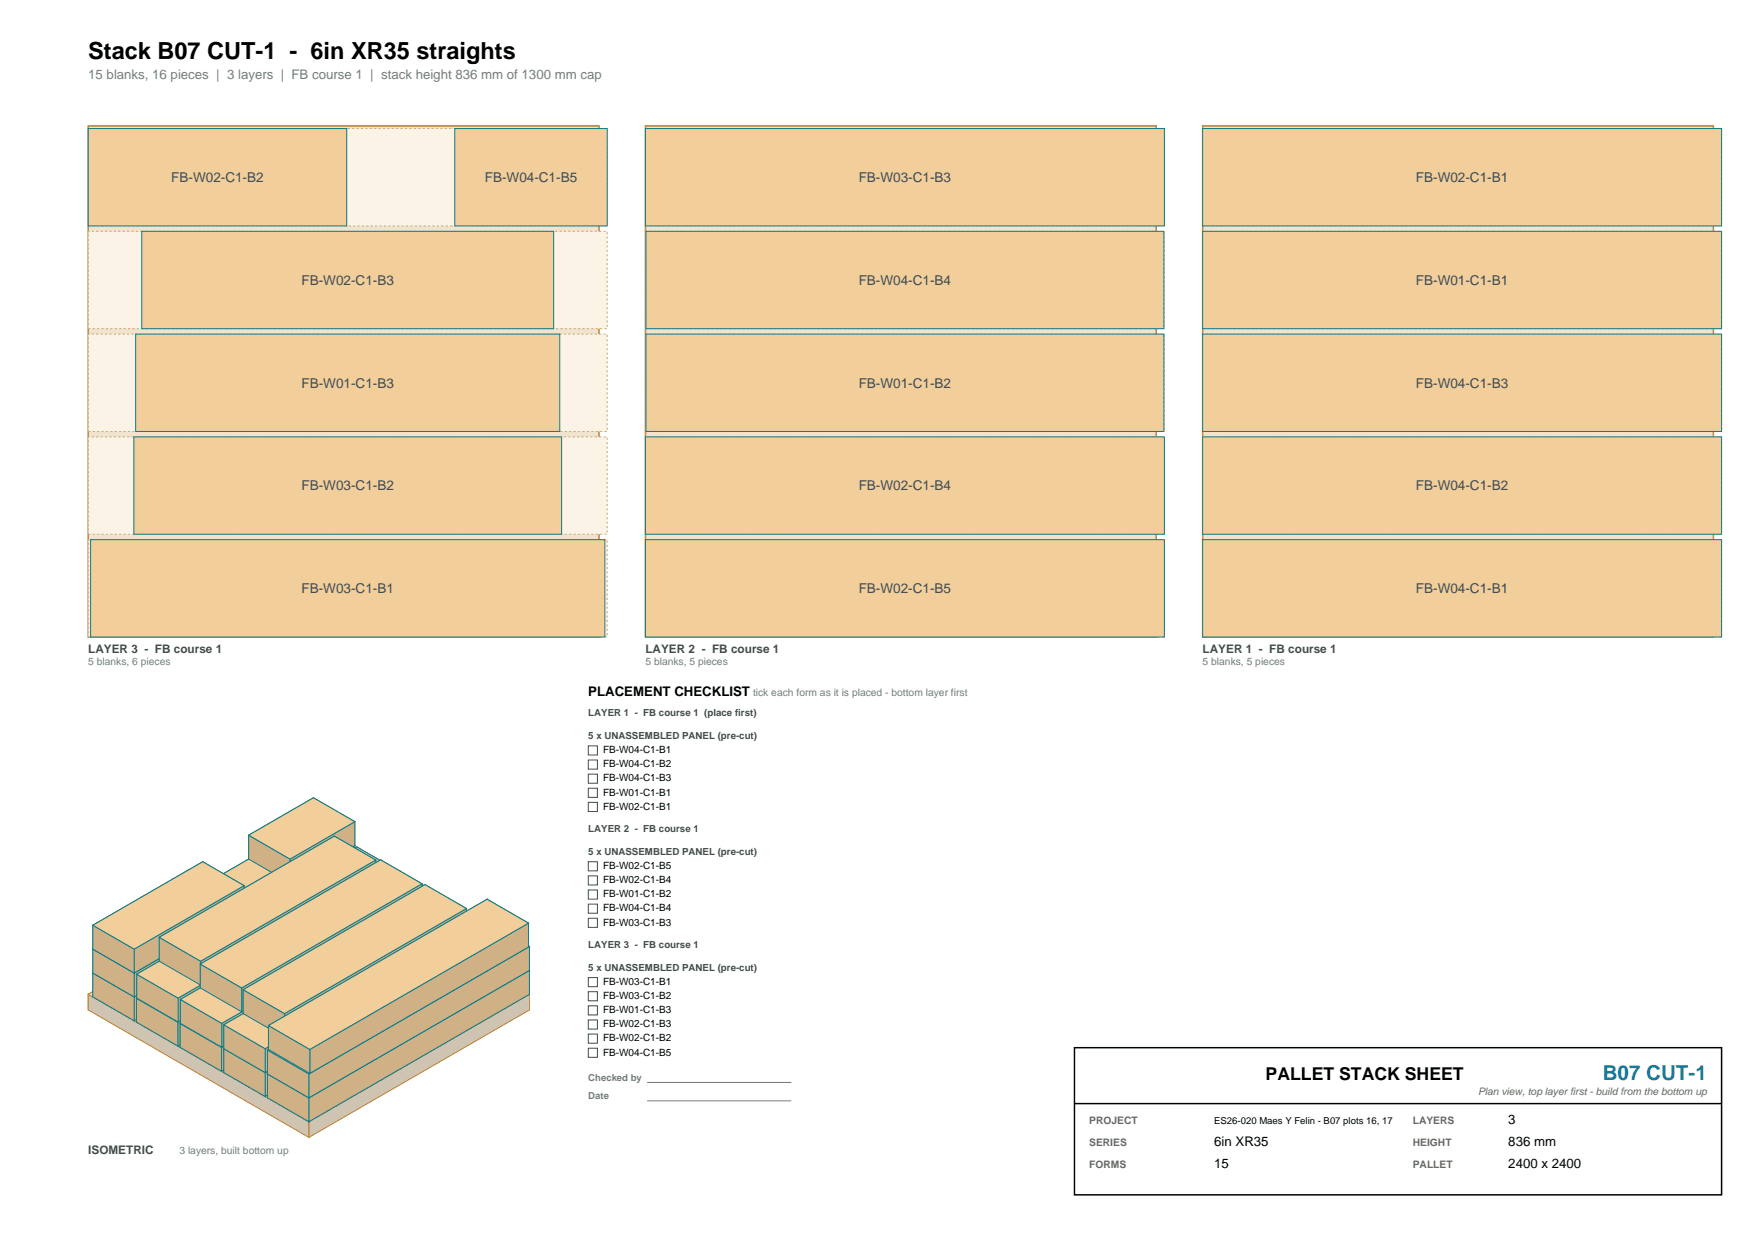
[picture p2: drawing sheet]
<svg xmlns="http://www.w3.org/2000/svg" width="420mm" height="297mm" viewBox="0 0 420 297" stroke-linecap="round" stroke-linejoin="round" font-family="sans-serif">
<path d="M21.2 30.2h122.5v122.5h-122.5z" fill-rule="evenodd" fill="#f0e4ce" stroke="#b4762b" stroke-width=".35"/>
<path d="M21.2 129.4h124.4v23.3h-124.4z" fill-rule="evenodd" fill="#fbf3e6" stroke="#c9a97a" stroke-width=".24" stroke-dasharray=".5 .5" stroke-linecap="butt"/>
<path d="M21.7 129.4h123.4v23.3h-123.4z" fill-rule="evenodd" fill="#f2ce9b" stroke="#0e7c86" stroke-width=".24"/>
<path d="M21.2 104.7h124.4v23.4h-124.4z" fill-rule="evenodd" fill="#fbf3e6" stroke="#c9a97a" stroke-width=".24" stroke-dasharray=".5 .5" stroke-linecap="butt"/>
<path d="M32.1 104.7h102.6v23.4h-102.6z" fill-rule="evenodd" fill="#f2ce9b" stroke="#0e7c86" stroke-width=".24"/>
<path d="M21.2 80.1h124.4v23.3h-124.4z" fill-rule="evenodd" fill="#fbf3e6" stroke="#c9a97a" stroke-width=".24" stroke-dasharray=".5 .5" stroke-linecap="butt"/>
<path d="M32.5 80.1h101.8v23.3h-101.8z" fill-rule="evenodd" fill="#f2ce9b" stroke="#0e7c86" stroke-width=".24"/>
<path d="M21.2 55.5h124.4v23.3h-124.4z" fill-rule="evenodd" fill="#fbf3e6" stroke="#c9a97a" stroke-width=".24" stroke-dasharray=".5 .5" stroke-linecap="butt"/>
<path d="M34 55.5h98.8v23.3h-98.8z" fill-rule="evenodd" fill="#f2ce9b" stroke="#0e7c86" stroke-width=".24"/>
<path d="M21.2 30.8h124.4v23.4h-124.4z" fill-rule="evenodd" fill="#fbf3e6" stroke="#c9a97a" stroke-width=".24" stroke-dasharray=".5 .5" stroke-linecap="butt"/>
<g fill="#f2ce9b" stroke="#0e7c86" stroke-width=".24">
<path d="M21.2 30.8h62v23.4h-62z" fill-rule="evenodd"/>
<path d="M109.1 30.8h36.5v23.4h-36.5z" fill-rule="evenodd"/>
</g>
<path d="M154.8 30.2h122.5v122.5h-122.5z" fill-rule="evenodd" fill="#f0e4ce" stroke="#b4762b" stroke-width=".35"/>
<path d="M154.8 129.4h124.5v23.3h-124.5z" fill-rule="evenodd" fill="#fbf3e6" stroke="#c9a97a" stroke-width=".24" stroke-dasharray=".5 .5" stroke-linecap="butt"/>
<path d="M154.8 129.4h124.5v23.3h-124.5z" fill-rule="evenodd" fill="#f2ce9b" stroke="#0e7c86" stroke-width=".24"/>
<path d="M154.8 104.7h124.5v23.4h-124.5z" fill-rule="evenodd" fill="#fbf3e6" stroke="#c9a97a" stroke-width=".24" stroke-dasharray=".5 .5" stroke-linecap="butt"/>
<path d="M154.8 104.7h124.5v23.4h-124.5z" fill-rule="evenodd" fill="#f2ce9b" stroke="#0e7c86" stroke-width=".24"/>
<path d="M154.8 80.1h124.5v23.3h-124.5z" fill-rule="evenodd" fill="#fbf3e6" stroke="#c9a97a" stroke-width=".24" stroke-dasharray=".5 .5" stroke-linecap="butt"/>
<path d="M154.9 80.1h124.3v23.3h-124.3z" fill-rule="evenodd" fill="#f2ce9b" stroke="#0e7c86" stroke-width=".24"/>
<path d="M154.8 55.5h124.5v23.3h-124.5z" fill-rule="evenodd" fill="#fbf3e6" stroke="#c9a97a" stroke-width=".24" stroke-dasharray=".5 .5" stroke-linecap="butt"/>
<path d="M154.9 55.5h124.3v23.3h-124.3z" fill-rule="evenodd" fill="#f2ce9b" stroke="#0e7c86" stroke-width=".24"/>
<path d="M154.8 30.8h124.5v23.4h-124.5z" fill-rule="evenodd" fill="#fbf3e6" stroke="#c9a97a" stroke-width=".24" stroke-dasharray=".5 .5" stroke-linecap="butt"/>
<path d="M154.8 30.8h124.5v23.4h-124.5z" fill-rule="evenodd" fill="#f2ce9b" stroke="#0e7c86" stroke-width=".24"/>
<path d="M288.5 30.2h122.5v122.5h-122.5z" fill-rule="evenodd" fill="#f0e4ce" stroke="#b4762b" stroke-width=".35"/>
<path d="M288.5 129.4h124.4v23.3h-124.4z" fill-rule="evenodd" fill="#fbf3e6" stroke="#c9a97a" stroke-width=".24" stroke-dasharray=".5 .5" stroke-linecap="butt"/>
<path d="M288.5 129.4h124.4v23.3h-124.4z" fill-rule="evenodd" fill="#f2ce9b" stroke="#0e7c86" stroke-width=".24"/>
<path d="M288.5 104.7h124.4v23.4h-124.4z" fill-rule="evenodd" fill="#fbf3e6" stroke="#c9a97a" stroke-width=".24" stroke-dasharray=".5 .5" stroke-linecap="butt"/>
<path d="M288.5 104.7h124.4v23.4h-124.4z" fill-rule="evenodd" fill="#f2ce9b" stroke="#0e7c86" stroke-width=".24"/>
<path d="M288.5 80.1h124.4v23.3h-124.4z" fill-rule="evenodd" fill="#fbf3e6" stroke="#c9a97a" stroke-width=".24" stroke-dasharray=".5 .5" stroke-linecap="butt"/>
<path d="M288.5 80.1h124.4v23.3h-124.4z" fill-rule="evenodd" fill="#f2ce9b" stroke="#0e7c86" stroke-width=".24"/>
<path d="M288.5 55.5h124.4v23.3h-124.4z" fill-rule="evenodd" fill="#fbf3e6" stroke="#c9a97a" stroke-width=".24" stroke-dasharray=".5 .5" stroke-linecap="butt"/>
<path d="M288.5 55.5h124.4v23.3h-124.4z" fill-rule="evenodd" fill="#f2ce9b" stroke="#0e7c86" stroke-width=".24"/>
<path d="M288.5 30.8h124.4v23.4h-124.4z" fill-rule="evenodd" fill="#fbf3e6" stroke="#c9a97a" stroke-width=".24" stroke-dasharray=".5 .5" stroke-linecap="butt"/>
<path d="M288.5 30.8h124.4v23.4h-124.4z" fill-rule="evenodd" fill="#f2ce9b" stroke="#0e7c86" stroke-width=".24"/>
<g fill="#cec4b1" stroke="#b4762b" stroke-width=".24">
<path d="M74.1 207.8l52.9 30.5v3.8l-52.9-30.6z" fill-rule="evenodd"/>
<path d="M21.2 238.3l52.9-30.5v3.7l-52.9 30.6z" fill-rule="evenodd"/>
<path d="M74.1 268.9l52.9-30.6v3.8l-52.9 30.5z" fill-rule="evenodd"/>
<path d="M21.2 238.3l52.9 30.6v3.7l-52.9-30.5z" fill-rule="evenodd"/>
</g>
<path d="M21.2 238.3l52.9-30.5 52.9 30.5-52.9 30.6z" fill-rule="evenodd" fill="#f0e4ce" stroke="#b4762b" stroke-width=".24"/>
<g fill="#d0b185" stroke="#0e7c86" stroke-width=".24">
<path d="M75.2 202.7l9.9 5.7v5.7l-9.9-5.7z" fill-rule="evenodd"/>
<path d="M22.3 233.2l52.9-30.5v5.7l-52.9 30.6z" fill-rule="evenodd"/>
<path d="M32.2 239l52.9-30.6v5.7l-52.9 30.6z" fill-rule="evenodd"/>
<path d="M22.3 233.2l9.9 5.8v5.7l-9.9-5.7z" fill-rule="evenodd"/>
</g>
<path d="M22.3 233.2l52.9-30.5 9.9 5.7-52.9 30.6z" fill-rule="evenodd" fill="#f2ce9b" stroke="#0e7c86" stroke-width=".24"/>
<g fill="#d0b185" stroke="#0e7c86" stroke-width=".24">
<path d="M85.7 208.7l9.9 5.8v5.7l-9.9-5.7z" fill-rule="evenodd"/>
<path d="M32.7 239.3l53-30.6v5.8l-53 30.5z" fill-rule="evenodd"/>
<path d="M42.7 245l52.9-30.5v5.7l-52.9 30.5z" fill-rule="evenodd"/>
<path d="M32.7 239.3l10 5.7v5.7l-10-5.7z" fill-rule="evenodd"/>
</g>
<path d="M32.7 239.3l53-30.6 9.9 5.8-52.9 30.5z" fill-rule="evenodd" fill="#f2ce9b" stroke="#0e7c86" stroke-width=".24"/>
<g fill="#d0b185" stroke="#0e7c86" stroke-width=".24">
<path d="M96.1 214.8l10 5.7v5.7l-10-5.7z" fill-rule="evenodd"/>
<path d="M43.2 245.3l52.9-30.5v5.7l-52.9 30.6z" fill-rule="evenodd"/>
<path d="M53.1 251.1l53-30.6v5.7l-53 30.6z" fill-rule="evenodd"/>
<path d="M43.2 245.3l9.9 5.8v5.7l-9.9-5.7z" fill-rule="evenodd"/>
</g>
<path d="M43.2 245.3l52.9-30.5 10 5.7-53 30.6z" fill-rule="evenodd" fill="#f2ce9b" stroke="#0e7c86" stroke-width=".24"/>
<g fill="#d0b185" stroke="#0e7c86" stroke-width=".24">
<path d="M106.6 220.8l9.9 5.8v5.7l-9.9-5.7z" fill-rule="evenodd"/>
<path d="M53.7 251.4l52.9-30.6v5.8l-52.9 30.5z" fill-rule="evenodd"/>
<path d="M63.6 257.1l52.9-30.5v5.7l-52.9 30.5z" fill-rule="evenodd"/>
<path d="M53.7 251.4l9.9 5.7v5.7l-9.9-5.7z" fill-rule="evenodd"/>
</g>
<path d="M53.7 251.4l52.9-30.6 9.9 5.8-52.9 30.5z" fill-rule="evenodd" fill="#f2ce9b" stroke="#0e7c86" stroke-width=".24"/>
<g fill="#d0b185" stroke="#0e7c86" stroke-width=".24">
<path d="M117.1 226.9l9.9 5.7v5.7l-9.9-5.7z" fill-rule="evenodd"/>
<path d="M64.2 257.4l52.9-30.5v5.7l-52.9 30.6z" fill-rule="evenodd"/>
<path d="M74.1 263.2l52.9-30.6v5.7l-52.9 30.6z" fill-rule="evenodd"/>
<path d="M64.2 257.4l9.9 5.8v5.7l-9.9-5.7z" fill-rule="evenodd"/>
</g>
<path d="M64.2 257.4l52.9-30.5 9.9 5.7-52.9 30.6z" fill-rule="evenodd" fill="#f2ce9b" stroke="#0e7c86" stroke-width=".24"/>
<g fill="#d0b185" stroke="#0e7c86" stroke-width=".24">
<path d="M75.2 197l9.9 5.7v5.7l-9.9-5.7z" fill-rule="evenodd"/>
<path d="M22.3 227.5l52.9-30.5v5.7l-52.9 30.5z" fill-rule="evenodd"/>
<path d="M32.2 233.2l52.9-30.5v5.7l-52.9 30.6z" fill-rule="evenodd"/>
<path d="M22.3 227.5l9.9 5.7v5.8l-9.9-5.8z" fill-rule="evenodd"/>
</g>
<path d="M22.3 227.5l52.9-30.5 9.9 5.7-52.9 30.5z" fill-rule="evenodd" fill="#f2ce9b" stroke="#0e7c86" stroke-width=".24"/>
<g fill="#d0b185" stroke="#0e7c86" stroke-width=".24">
<path d="M85.6 203l9.9 5.8v5.7l-9.9-5.7z" fill-rule="evenodd"/>
<path d="M32.8 233.5l52.8-30.5v5.8l-52.8 30.5z" fill-rule="evenodd"/>
<path d="M42.7 239.3l52.8-30.5v5.7l-52.8 30.5z" fill-rule="evenodd"/>
<path d="M32.8 233.5l9.9 5.8v5.7l-9.9-5.7z" fill-rule="evenodd"/>
</g>
<path d="M32.8 233.5l52.8-30.5 9.9 5.8-52.8 30.5z" fill-rule="evenodd" fill="#f2ce9b" stroke="#0e7c86" stroke-width=".24"/>
<g fill="#d0b185" stroke="#0e7c86" stroke-width=".24">
<path d="M96.1 209.1l9.9 5.7v5.7l-9.9-5.7z" fill-rule="evenodd"/>
<path d="M43.3 239.6l52.8-30.5v5.7l-52.8 30.5z" fill-rule="evenodd"/>
<path d="M53.2 245.3l52.8-30.5v5.7l-52.8 30.5z" fill-rule="evenodd"/>
<path d="M43.3 239.6l9.9 5.7v5.7l-9.9-5.7z" fill-rule="evenodd"/>
</g>
<path d="M43.3 239.6l52.8-30.5 9.9 5.7-52.8 30.5z" fill-rule="evenodd" fill="#f2ce9b" stroke="#0e7c86" stroke-width=".24"/>
<g fill="#d0b185" stroke="#0e7c86" stroke-width=".24">
<path d="M106.6 215.1l9.9 5.7v5.8l-9.9-5.8z" fill-rule="evenodd"/>
<path d="M53.7 245.7l52.9-30.6v5.7l-52.9 30.6z" fill-rule="evenodd"/>
<path d="M63.6 251.4l52.9-30.6v5.8l-52.9 30.5z" fill-rule="evenodd"/>
<path d="M53.7 245.7l9.9 5.7v5.7l-9.9-5.7z" fill-rule="evenodd"/>
</g>
<path d="M53.7 245.7l52.9-30.6 9.9 5.7-52.9 30.6z" fill-rule="evenodd" fill="#f2ce9b" stroke="#0e7c86" stroke-width=".24"/>
<g fill="#d0b185" stroke="#0e7c86" stroke-width=".24">
<path d="M117.1 221.1l9.9 5.8v5.7l-9.9-5.7z" fill-rule="evenodd"/>
<path d="M64.2 251.7l52.9-30.6v5.8l-52.9 30.5z" fill-rule="evenodd"/>
<path d="M74.1 257.4l52.9-30.5v5.7l-52.9 30.6z" fill-rule="evenodd"/>
<path d="M64.2 251.7l9.9 5.7v5.8l-9.9-5.8z" fill-rule="evenodd"/>
</g>
<path d="M64.2 251.7l52.9-30.6 9.9 5.8-52.9 30.5z" fill-rule="evenodd" fill="#f2ce9b" stroke="#0e7c86" stroke-width=".24"/>
<g fill="#d0b185" stroke="#0e7c86" stroke-width=".24">
<path d="M75.2 191.2l9.9 5.8v5.7l-9.9-5.7z" fill-rule="evenodd"/>
<path d="M59.6 200.2l15.6-9v5.8l-15.6 8.9z" fill-rule="evenodd"/>
<path d="M69.6 205.9l15.5-8.9v5.7l-15.5 9z" fill-rule="evenodd"/>
<path d="M59.6 200.2l10 5.7v5.8l-10-5.8z" fill-rule="evenodd"/>
</g>
<path d="M59.6 200.2l15.6-9 9.9 5.8-15.5 8.9z" fill-rule="evenodd" fill="#f2ce9b" stroke="#0e7c86" stroke-width=".24"/>
<g fill="#d0b185" stroke="#0e7c86" stroke-width=".24">
<path d="M48.6 206.6l9.9 5.7v5.7l-9.9-5.7z" fill-rule="evenodd"/>
<path d="M22.3 221.8l26.3-15.2v5.7l-26.3 15.2z" fill-rule="evenodd"/>
<path d="M32.2 227.5l26.3-15.2v5.7l-26.3 15.2z" fill-rule="evenodd"/>
<path d="M22.3 221.8l9.9 5.7v5.7l-9.9-5.7z" fill-rule="evenodd"/>
</g>
<path d="M22.3 221.8l26.3-15.2 9.9 5.7-26.3 15.2z" fill-rule="evenodd" fill="#f2ce9b" stroke="#0e7c86" stroke-width=".24"/>
<g fill="#d0b185" stroke="#0e7c86" stroke-width=".24">
<path d="M80.2 200.4l9.9 5.8v5.7l-9.9-5.7z" fill-rule="evenodd"/>
<path d="M38.2 224.7l42-24.3v5.8l-42 24.2z" fill-rule="evenodd"/>
<path d="M48.1 230.4l42-24.2v5.7l-42 24.2z" fill-rule="evenodd"/>
<path d="M38.2 224.7l9.9 5.7v5.7l-9.9-5.7z" fill-rule="evenodd"/>
</g>
<path d="M38.2 224.7l42-24.3 9.9 5.8-42 24.2z" fill-rule="evenodd" fill="#f2ce9b" stroke="#0e7c86" stroke-width=".24"/>
<g fill="#d0b185" stroke="#0e7c86" stroke-width=".24">
<path d="M91.3 206.1l9.9 5.7v5.8l-9.9-5.8z" fill-rule="evenodd"/>
<path d="M48 231.1l43.3-25v5.7l-43.3 25z" fill-rule="evenodd"/>
<path d="M58 236.8l43.2-25v5.8l-43.2 24.9z" fill-rule="evenodd"/>
<path d="M48 231.1l10 5.7v5.7l-10-5.7z" fill-rule="evenodd"/>
</g>
<path d="M48 231.1l43.3-25 9.9 5.7-43.2 25z" fill-rule="evenodd" fill="#f2ce9b" stroke="#0e7c86" stroke-width=".24"/>
<g fill="#d0b185" stroke="#0e7c86" stroke-width=".24">
<path d="M102 212.1l9.9 5.7v5.7l-9.9-5.7z" fill-rule="evenodd"/>
<path d="M58.3 237.2l43.7-25.1v5.7l-43.7 25.2z" fill-rule="evenodd"/>
<path d="M68.3 243l43.6-25.2v5.7l-43.6 25.2z" fill-rule="evenodd"/>
<path d="M58.3 237.2l10 5.8v5.7l-10-5.7z" fill-rule="evenodd"/>
</g>
<path d="M58.3 237.2l43.7-25.1 9.9 5.7-43.6 25.2z" fill-rule="evenodd" fill="#f2ce9b" stroke="#0e7c86" stroke-width=".24"/>
<g fill="#d0b185" stroke="#0e7c86" stroke-width=".24">
<path d="M116.8 215.6l10 5.7v5.7l-10-5.7z" fill-rule="evenodd"/>
<path d="M64.4 245.8l52.4-30.2v5.7l-52.4 30.3z" fill-rule="evenodd"/>
<path d="M74.3 251.6l52.5-30.3v5.7l-52.5 30.3z" fill-rule="evenodd"/>
<path d="M64.4 245.8l9.9 5.8v5.7l-9.9-5.7z" fill-rule="evenodd"/>
</g>
<path d="M64.4 245.8l52.4-30.2 10 5.7-52.5 30.3z" fill-rule="evenodd" fill="#f2ce9b" stroke="#0e7c86" stroke-width=".24"/>
<g fill="none" stroke="#3d4c50" stroke-width=".24">
<path d="M141.1 178.8h2.2v2.2h-2.2zM141.1 182.2h2.2v2.2h-2.2zM141.1 185.6h2.2v2.2h-2.2zM141.1 189h2.2v2.1h-2.2zM141.1 192.3h2.2v2.2h-2.2zM141.1 206.6h2.2v2.1h-2.2zM141.1 209.9h2.2v2.2h-2.2zM141.1 213.3h2.2v2.2h-2.2zM141.1 216.7h2.2v2.2h-2.2zM141.1 220.1h2.2v2.2h-2.2zM141.1 234.3h2.2v2.2h-2.2zM141.1 237.7h2.2v2.2h-2.2z"/>
<path d="M141.1 241.1h2.2v2.2h-2.2zM141.1 244.5h2.2v2.2h-2.2zM141.1 247.9h2.2v2.2h-2.2zM141.1 251.3h2.2v2.2h-2.2z"/>
</g>
<path d="M155.2 259.5h34.6M155.2 263.9h34.6" fill="none" stroke="#6b7c81" stroke-width=".24"/>
<path d="M257.7 251.1h155.2v35.3h-155.2z" fill-rule="evenodd" fill="#fff" stroke="#000" stroke-width=".35"/>
<path d="M257.7 264.5h155.2" fill="none" stroke="#000" stroke-width=".35"/>
<text font-size="5.6" x="21.2" y="14.1">Stack B07 CUT-1 - 6in XR35 straights</text>
<text font-size="4.9" fill="#1976d2" x="384.4" y="258.9">B07 CUT-1</text>
<text font-size="4.2" x="303.6" y="258.9">PALLET STACK SHEET</text>
<text font-size="3.2" fill="#6b7c81" x="21.2" y="19.1">15 blanks, 16 pieces | 3 layers | FB course 1 | stack height 836 mm of 1300 mm cap</text>
<g font-size="3.2" fill="#3d4c50">
<text x="41.1" y="43.7">FB-W02-C1-B2</text>
<text x="116.3" y="43.7">FB-W04-C1-B5</text>
<text x="206" y="43.7">FB-W03-C1-B3</text>
<text x="339.6" y="43.7">FB-W02-C1-B1</text>
<text x="72.3" y="68.3">FB-W02-C1-B3</text>
<text x="206" y="68.3">FB-W04-C1-B4</text>
<text x="339.6" y="68.3">FB-W01-C1-B1</text>
<text x="72.3" y="92.9">FB-W01-C1-B3</text>
<text x="206" y="92.9">FB-W01-C1-B2</text>
<text x="339.6" y="92.9">FB-W04-C1-B3</text>
<text x="72.3" y="117.6">FB-W03-C1-B2</text>
<text x="206" y="117.6">FB-W02-C1-B4</text>
<text x="339.6" y="117.6">FB-W04-C1-B2</text>
<text x="72.3" y="142.2">FB-W03-C1-B1</text>
<text x="206" y="142.2">FB-W02-C1-B5</text>
<text x="339.6" y="142.2">FB-W04-C1-B1</text>
</g>
<g font-size="3.2">
<text x="141.1" y="166.8">PLACEMENT CHECKLIST</text>
<text x="361.8" y="269.5">3</text>
<text x="291.2" y="274.8">6in XR35</text>
<text x="361.8" y="274.8">836 mm</text>
<text x="291.2" y="280.1">15</text>
<text x="361.8" y="280.1">2400 x 2400</text>
</g>
<g font-size="2.8" fill="#3d4c50">
<text x="21.2" y="156.6">LAYER 3 - FB course 1</text>
<text x="154.8" y="156.6">LAYER 2 - FB course 1</text>
<text x="288.5" y="156.6">LAYER 1 - FB course 1</text>
<text x="21.2" y="276.5">ISOMETRIC</text>
</g>
<g font-size="2.5" fill="#6b7c81">
<text x="21.2" y="159.4">5 blanks, 6 pieces</text>
<text x="154.8" y="159.4">5 blanks, 5 pieces</text>
<text x="288.5" y="159.4">5 blanks, 5 pieces</text>
<text x="180.6" y="166.8">tick each form as it is placed - bottom layer first</text>
<text x="43" y="276.5">3 layers, built bottom up</text>
</g>
<g font-size="2.5" fill="#666">
<text x="354.5" y="262.4">Plan view, top layer first - build from the bottom up</text>
<text x="261.3" y="269.5">PROJECT</text>
<text x="338.9" y="269.5">LAYERS</text>
<text x="261.3" y="274.8">SERIES</text>
<text x="338.9" y="274.8">HEIGHT</text>
<text x="261.3" y="280.1">FORMS</text>
<text x="338.9" y="280.1">PALLET</text>
</g>
<g font-size="2.4">
<text x="144.6" y="180.6">FB-W04-C1-B1</text>
<text x="144.6" y="183.9">FB-W04-C1-B2</text>
<text x="144.6" y="187.3">FB-W04-C1-B3</text>
<text x="144.6" y="190.7">FB-W01-C1-B1</text>
<text x="144.6" y="194.1">FB-W02-C1-B1</text>
<text x="144.6" y="208.3">FB-W02-C1-B5</text>
<text x="144.6" y="211.7">FB-W02-C1-B4</text>
<text x="144.6" y="215.1">FB-W01-C1-B2</text>
<text x="144.6" y="218.5">FB-W04-C1-B4</text>
<text x="144.6" y="221.9">FB-W03-C1-B3</text>
<text x="144.6" y="236.1">FB-W03-C1-B1</text>
<text x="144.6" y="239.5">FB-W03-C1-B2</text>
<text x="144.6" y="242.9">FB-W01-C1-B3</text>
<text x="144.6" y="246.3">FB-W02-C1-B3</text>
<text x="144.6" y="249.6">FB-W02-C1-B2</text>
<text x="144.6" y="253">FB-W04-C1-B5</text>
</g>
<g font-size="2.3" fill="#3d4c50">
<text x="141.1" y="171.7">LAYER 1 - FB course 1 (place first)</text>
<text x="141.1" y="177.2">5 x UNASSEMBLED PANEL (pre-cut)</text>
<text x="141.1" y="199.5">LAYER 2 - FB course 1</text>
<text x="141.1" y="204.9">5 x UNASSEMBLED PANEL (pre-cut)</text>
<text x="141.1" y="227.3">LAYER 3 - FB course 1</text>
<text x="141.1" y="232.7">5 x UNASSEMBLED PANEL (pre-cut)</text>
</g>
<g font-size="2.3" fill="#6b7c81">
<text x="141.1" y="259.1">Checked by</text>
<text x="141.1" y="263.5">Date</text>
</g>
<text font-size="2.3" x="291.2" y="269.5">ES26-020 Maes Y Felin - B07 plots 16, 17</text>
</svg>
